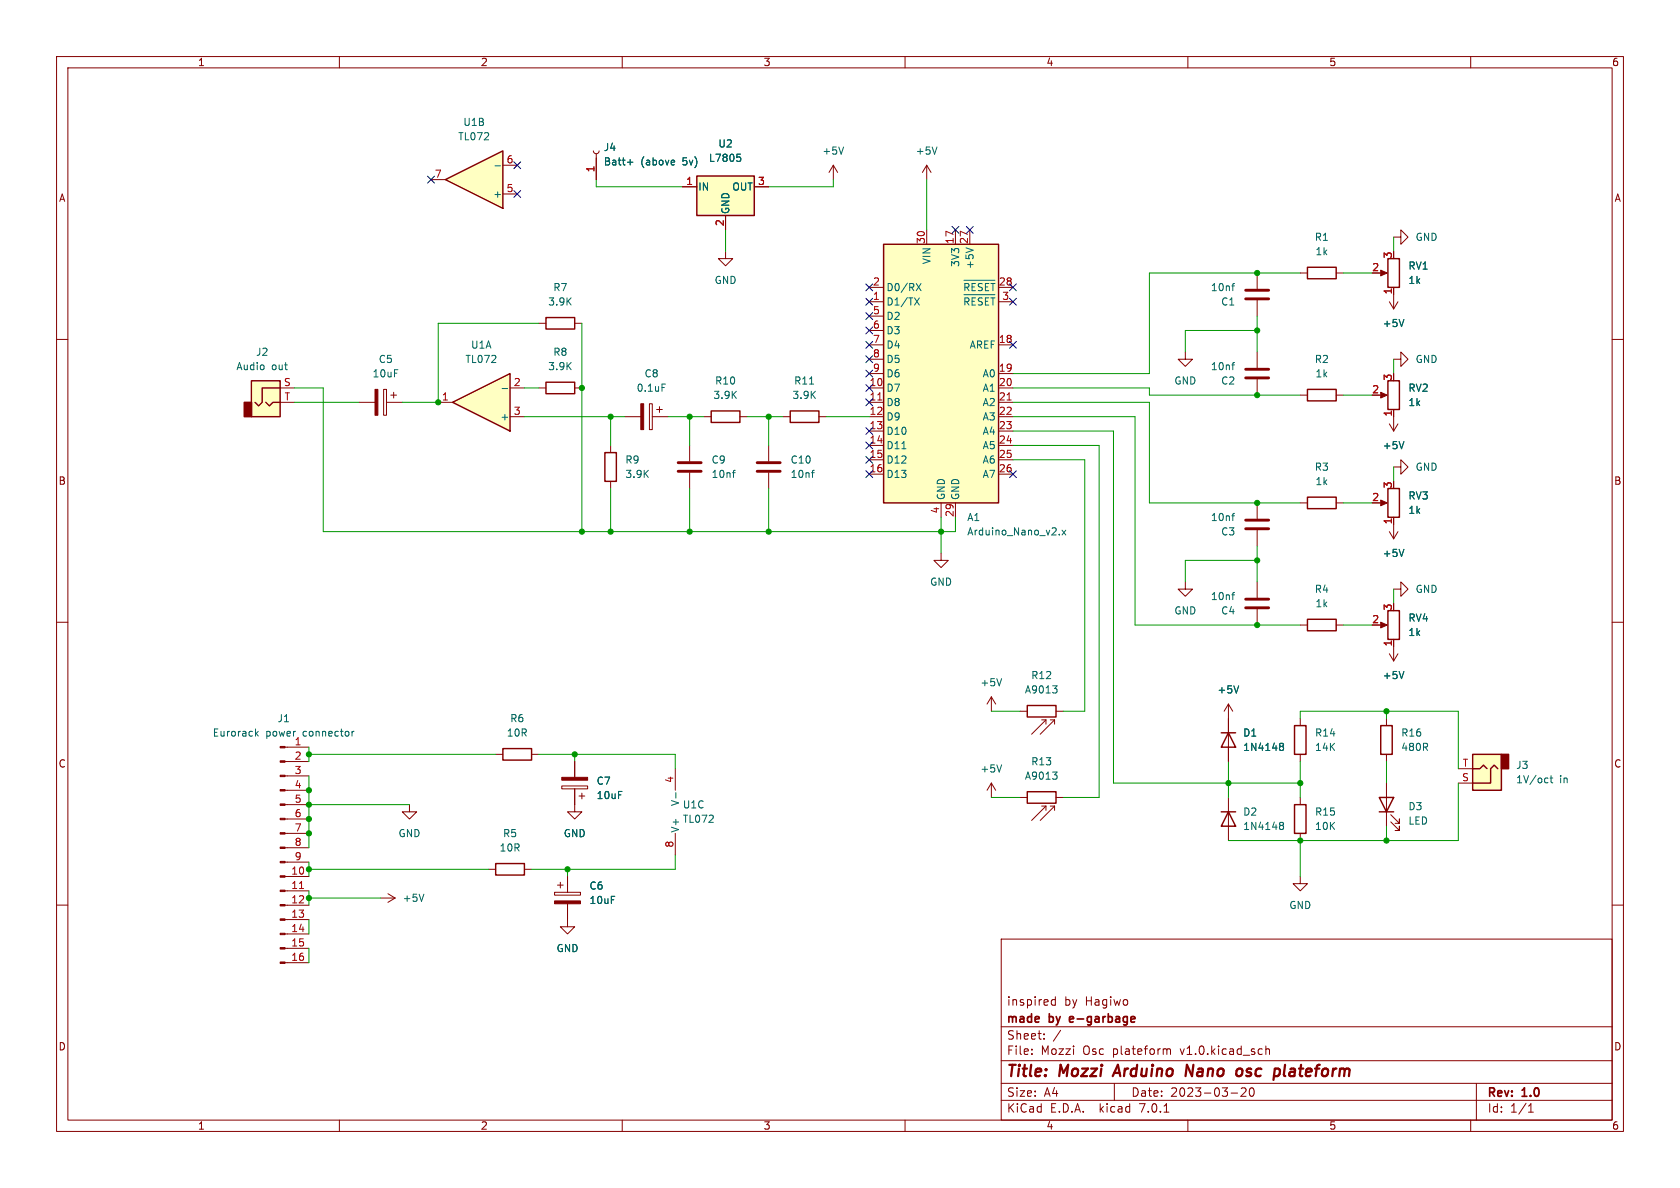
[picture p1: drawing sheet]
<svg xmlns="http://www.w3.org/2000/svg" width="297mm" height="210mm" viewBox="0 0 297 210" stroke-linecap="round" stroke-linejoin="round" font-family="sans-serif">
<g fill="none" stroke="#840000" stroke-width=".18">
<path d="M10 10h277v190h-277zM12 12h273v186h-273zM60 10v2M110 10v2M160 10v2M210 10v2M260 10v2M120.6 33h2.6M128.3 38.1v2.5M133.3 33h2.6M147.3 29.2l-.7 1.3M147.3 29.2v2.6"/>
<path d="M147.3 29.2l.8 1.3M163.8 29.2l-.7 1.3M163.8 29.2v2.6M163.8 29.2l.8 1.3M10 60h2M128.3 44.5v1.2h1.2l-1.2 1.3-1.3-1.3h1.3M153.7 53.3h2.5M153.7 50.8h2.5M153.7 55.9h2.5M153.7 58.4h2.5M163.8 40.6v2.6M168.9 40.6v2.6"/>
<path d="M171.4 40.6v2.6M176.5 53.3h2.6M176.5 50.8h2.6M229.9 48.3h1.2M236.2 48.3h1.3M243.8 48.3h1.1M245.6 53.3l.8 1.3M246.4 41.9h1.2v-1.3l1.3 1.3-1.3 1.3v-1.3M246.4 50.8v3.8M247.1 53.3l-.7 1.3M285 60h2M107.9 78.7v1.3"/>
<path d="M121.9 78.7v2.8M135.9 78.7v2.8M138.4 73.7h1.3M144.8 73.7h1.2M153.7 73.7h2.5M153.7 68.6h2.5M153.7 71.1h2.5M153.7 76.2h2.5M153.7 78.7h2.5M153.7 61h2.5M153.7 66h2.5M153.7 63.5h2.5"/>
<path d="M176.5 73.7h2.6M176.5 68.6h2.6M176.5 71.1h2.6M176.5 76.2h2.6M176.5 78.7h2.6M176.5 61h2.6M176.5 66h2.6M222.2 62.2v2.8M222.2 67.1v2.8M246.4 63.5h1.2v-1.3l1.3 1.3-1.3 1.3v-1.3M107.9 85.1v1.3M121.9 83.6v2.8"/>
<path d="M135.9 83.6v2.8M153.7 81.3h2.5M153.7 83.8h2.5M166.4 97.8v1.3h1.2l-1.2 1.2-1.3-1.2h1.3M166.4 88.9v2.5M168.9 88.9v2.5M176.5 81.3h2.6M176.5 83.8h2.6M222.2 88.9v2.8M222.2 93.7v2.8M10 110h2M222.2 102.9v2.8"/>
<path d="M222.2 107.7v2.8M229.9 110.5h1.2M236.2 110.5h1.3M243.8 110.5h1.1M245.6 115.6l.8 1.2M246.4 104.1h1.2v-1.2l1.3 1.2-1.3 1.3v-1.3M246.4 113v3.8M247.1 115.6l-.7 1.2M285 110h2M50.4 139.7h4.2M50.4 137.2h4.2M50.4 134.6h4.2"/>
<path d="M50.4 132.1h4.2M87.6 133.4h1.3M94 133.4h1.2M99.3 138.9h4.6v.5h-4.6zM101.6 139.4v4.1h1.3l-1.3 1.3-1.3-1.3h1.3M101.6 134.6v2.8M119.4 135.9v3.8M175.3 138.4l-.8 1.3M175.3 123.2v2.5M175.3 138.4v2.6M175.3 138.4l.7 1.3M175.3 123.2l-.8 1.3"/>
<path d="M175.3 123.2l.7 1.3M180.3 125.7h1.3M184.1 127.3h.8M184.9 127.3v.7M184.9 127.3l-2.5 2.5M185.7 127.3h.7M186.4 127.3v.7M186.4 127.3l-2.5 2.5M186.7 125.7h1.3M217.2 124.5v10.1M217.2 124.5l-.8 1.2M217.2 124.5l.7 1.2"/>
<path d="M229.9 127v1.3M229.9 133.4v1.2M245.1 127v1.3M245.1 133.4v1.2M245.1 138.4v7.7M257.8 138.4h2.5M257.8 135.9h2.5M10 160h2M50.4 157.5h4.2M50.4 154.9h4.2M50.4 152.4h4.2M50.4 149.9h4.2"/>
<path d="M50.4 147.3h4.2M50.4 144.8h4.2M50.4 142.2h4.2M67.3 158.8h2.5M68.6 158l1.2 .8M69.8 158.8l-1.2 .7M72.4 142.2v1.3h1.3l-1.3 1.3-1.3-1.3h1.3M86.4 153.7h1.2M92.7 153.7h1.3M98 157.7h4.6v.5h-4.6zM98.6 156.5h1M99.1 156v1"/>
<path d="M100.3 159.8v4h1.3l-1.3 1.3-1.2-1.3h1.2M100.3 154.9v2.8M102.4 140.7h1M102.9 140.2v1M119.4 147.3v3.8M180.3 141h1.3M184.1 142.5h.8M184.9 142.5l-2.5 2.5M184.9 142.5v.8M185.7 142.5h.7M186.4 142.5l-2.5 2.5M186.4 142.5v.8"/>
<path d="M186.7 141h1.3M217.2 141v7.6M229.9 154.9v1.3h1.2l-1.2 1.3-1.3-1.3h1.3M229.9 141v1.2M229.9 147.3v1.3M245.9 145.3l1.5 1.5v-.7v.7h-.8M245.9 144l1.5 1.5v-.7v.7h-.8M285 160h2M50.4 170.2h4.2M50.4 167.6h4.2M50.4 165.1h4.2M50.4 162.6h4.2"/>
<path d="M50.4 160h4.2M177 166h108v32h-108zM185.9 177.4l.2 .3 .5-.1M186.6 176.2v1.5M186.6 176.8l-.5-.1-.2 .3M60 198v2M110 198v2M160 198v2M177 194.5h108M177 191.5h108M177 187.5h108M177 181.5h108"/>
<path d="M182.4 186.3v.1M182.4 185.5v.1M184.6 183.6v.1M184.6 182.8v.1M197 191.5v3M205.8 196.6h.8M205.9 185.4h.2l.2 .2M206.3 185.6l.2-.2 .4 .1v.9M206.3 185.6v.8M210 198v2M217.6 193.2h1.2M219.4 192.4l.6-.1 .2 .1 .1 .3-.9 1.1h.9"/>
<path d="M221 192.4l.2-.1a.81 .81 0 0 1 .6 .6 .81 .81 0 0 1-.3 .8l-.1 .1a.81 .81 0 0 1-.4-1.4zM223.8 185.5l.2-.1 .4 .1v.9M223.8 184.9v1.5M260 198v2M261 191.5v6.5M270.2 196.6h.9M270.2 195.5l.4-.4v1.5"/>
</g>
<path d="M197.6 188.2l-.9 2M209.6 190.2l.2-2 .9 2M218.8 189a.5 .5 0 0 1 .9 .3l-.1 .6a.62 .62 0 0 1-.7 .3" fill="none" stroke="#840000" stroke-width=".4"/>
<path d="M200.1 179.7l.5 .1v.3l-.7 .1M200.6 180.6l-.5 .1" fill="none" stroke="#840000" stroke-width=".3"/>
<g fill="none" stroke="#006464" stroke-width=".18">
<path d="M130.3 27.3h.6M130.7 27.7l.3 .3v.3l-.3 .2M149.1 26l-.4 1.3M165.6 26l-.4 1.3M161.7 52.7l.8 1.2M162 50.1l.8 1.3M162.5 52.7l-.8 1.2M162.8 50.1l-.8 1.3M170.4 49.5h5.5M170.4 52.1h5.5M170.6 52.7v1.2M170.8 43.8l1.2 .4"/>
<path d="M171.3 50.4l-.2-.3h-.5v1.3M171.8 52.7v1.2M172.5 50.1h-.7v1.3M173.7 50.2l-.5-.1-.3 .3M174.2 52.7v1.2M174.8 50.1h-.6v1.3M175.2 50.1h.7M175.5 50.1v1.3M175.5 52.7v1.2M248.2 56.5l-.4 1.2M217.8 64.5h.4M218.2 64.1h-.2"/>
<path d="M129.5 83.6h.5M130 83.1l-.3 .1M143.5 83.6h.4M143.9 83.1l-.2 .1M187.3 94.4v.2M187.8 93.7l.6 .9M188.4 93.7l-.6 .9M217.8 91.2h.4M218.2 90.8h-.2M177.1 120l-.4 1.2M217.8 105.2h.4M218.2 104.7l-.2 .1"/>
<path d="M248.2 118.7l-.4 1.3M45.3 129.6l.4 .5M45.7 129.3l-.5 .5M62.2 129.3v.8M62.6 129.3l-.4 .2M177.1 135.2l-.4 1.3M186.1 136.5h.8l-.5 .5M186.1 121.2h.8l-.5 .5M186.8 137l.1 .2-.1 .5M186.8 121.8l.1 .2-.1 .4M219 121.2l-.4 1.3M226.4 131.4l.4 .1 .1 .1-.2 .3"/>
<path d="M226.4 131.9h.3M226.7 131.9l.2 .3v.2l-.1 .2-.4 .1M273.5 137.5l.2 .1M273.7 138.3l-.2 .1M274 137.5h.5M274.2 137.1v1.1l.3 .2M74.9 158.1l-.4 1.2M119.5 140.1v1M226.4 145.4h.4l.1 .2-.2 .3M226.4 145.9h.3M226.7 145.9l.2 .3v.2l-.1 .2h-.4"/>
</g>
<g fill="#840000" stroke="#840000" stroke-width=".18">
<path d="M49.5 170.1h.9v.2h-.9z"/>
<path d="M49.5 167.5h.9v.3h-.9z"/>
<path d="M49.5 165h.9v.2h-.9z"/>
<path d="M49.5 162.4h.9v.3h-.9z"/>
<path d="M49.5 159.9h.9v.2h-.9z"/>
<path d="M49.5 157.4h.9v.2h-.9z"/>
<path d="M49.5 154.8h.9v.3h-.9z"/>
<path d="M49.5 152.3h.9v.2h-.9z"/>
<path d="M49.5 149.7h.9v.3h-.9z"/>
<path d="M49.5 147.2h.9v.2h-.9z"/>
<path d="M49.5 144.7h.9v.2h-.9z"/>
<path d="M49.5 142.1h.9v.3h-.9z"/>
<path d="M49.5 139.6h.9v.2h-.9z"/>
<path d="M49.5 137h.9v.3h-.9z"/>
<path d="M49.5 134.5h.9v.2h-.9z"/>
<path d="M49.5 132h.9v.2h-.9z"/>
<path d="M98 159.3h4.6v.5h-4.6z"/>
<path d="M244.1 110l1.1 .5-1.1 .5z"/>
<path d="M99.3 137.4h4.6v.5h-4.6z"/>
<path d="M244.1 47.8l1.1 .5-1.1 .5z"/>
</g>
<path d="M155.2 70.7h.7M178 70.7h.8M52.9 157.1h.8" fill="none" stroke="#a90000" stroke-width=".18"/>
<path d="M220.2 65.3h4.1M220.2 66.8h4.1M119.9 83.3h4.1M119.9 81.8h4.1M133.9 83.3h4M133.9 81.8h4M220.2 91.9h4.1M220.2 93.5h4.1M220.2 105.9h4.1M220.2 107.4h4.1" fill="none" stroke="#840000" stroke-width=".51"/>
<g fill="none" stroke="#840000" stroke-width=".25">
<path d="M123.2 31.1h10.1v7h-10.1zM156.2 43.2h20.3v45.7h-20.3zM231.1 47.2h5.1v2.1h-5.1zM245.4 45.7h2v5.1h-2zM139.7 72.6h5.1v2.1h-5.1zM106.9 80h2.1v5.1h-2.1zM231.1 109.5h5.1v2h-5.1zM245.4 108h2v5h-2zM88.9 132.3h5.1v2.1h-5.1zM181.6 140h5.1v2h-5.1zM181.6 124.7h5.1v2h-5.1zM215.9 129.5h2.5"/>
<path d="M217.2 129.5l1.2 2.6h-2.5zM228.9 128.3h2v5.1h-2zM244.1 128.3h2v5.1h-2zM260.3 133.4h5.1v6.3h-5.1zM260.3 135.9h1.3l.7-.6 .6 .6M264.8 135.9l-.6-.6-.7 .6v2.5h-3.2M87.6 152.7h5.1v2h-5.1zM215.9 143.5h2.5M217.2 143.5l1.2 2.6h-2.5zM228.9 142.2h2v5.1h-2zM243.8 141h2.6l-1.3 2.5zM243.8 143.5h2.6"/>
</g>
<g fill="#ffffc2" stroke="#ffffc2" stroke-width=".18">
<path d="M156.2 43.2h20.3v45.7h-20.3z"/>
<path d="M123.2 31.1h10.1v7h-10.1z"/>
<path d="M260.3 133.4h5.1v6.3h-5.1z"/>
</g>
<path d="M265.4 133.4h1.3v2.5h-1.3z" fill="#840000" stroke="#840000" stroke-width=".25"/>
<path d="M78.7 31.8l10.2-5.1v10.1z" fill="#ffffc2"/>
<path d="M78.7 31.8l10.2-5.1v10.1zM96.5 56.1h5.1v2.1h-5.1zM44.4 67.3h5.1v6.4h-5.1zM47 71.1l.6 .7 .7-.7h1.2M49.5 68.6h-3.1v2.5l-.7 .7-.6-.7M96.5 67.6h5.1v2h-5.1zM125.7 72.6h5.1v2.1h-5.1zM231.1 68.8h5.1v2.1h-5.1zM245.4 67.3h2v5.1h-2zM231.1 87.9h5.1v2h-5.1z" fill="none" stroke="#840000" stroke-width=".25"/>
<g fill="none" stroke="#840000" stroke-width=".18">
<path d="M76.2 31.8h2.5M88.9 34.3h2.5M88.9 29.2h2.5M104.9 26.7l.1 .3 .4 .2 .4-.2 .1-.3M105.4 27.2v4.6M95.2 57.2h1.3M101.6 57.2h1.3M222.2 48.3v2.8M222.2 53.1v2.8M49.5 68.6h2.6M49.5 71.1h2.6M63.5 71.1h2.8"/>
<path d="M67.8 68.8h.5v4.6h-.5zM68.3 71.1h2.8M69.1 69.9h1M69.6 69.3v1.1M95.2 68.6h1.3M101.6 68.6h1.3M124.5 73.7h1.2M130.8 73.7h1.3M209.5 62.2v1.3h1.3l-1.3 1.3-1.2-1.3h1.2M229.9 69.9h1.2M236.2 69.9h1.3M243.8 69.9h1.1"/>
<path d="M246.4 72.4v1.3M229.9 88.9h1.2M236.2 88.9h1.3M245.6 94l.8 1.3M246.4 92.7v2.6M247.1 94l-.7 1.3"/>
</g>
<path d="M87.5 29.3h1M110.9 28.7h1M119.1 28.3l.2 .3-.6 .1M119.2 29.1l-.1 .1M217.8 50.5h.4M218.2 50.1l-.2 .1M248.2 97.1l-.4 1.3" fill="none" stroke="#006464" stroke-width=".18"/>
<path d="M44.4 67.3h5.1v6.4h-5.1z" fill="#ffffc2" stroke="#ffffc2" stroke-width=".18"/>
<path d="M43.2 71.1h1.2v2.6h-1.2z" fill="#840000" stroke="#840000" stroke-width=".25"/>
<g fill="#840000" stroke="#840000" stroke-width=".18">
<path d="M66.3 68.8h.5v4.6h-.5z"/>
<path d="M244.1 69.3l1.1 .6-1.1 .5z"/>
</g>
<path d="M220.2 51.3h4.1M220.2 52.8h4.1" fill="none" stroke="#840000" stroke-width=".51"/>
<path d="M80 71.1l10.2-5.1v10.2z" fill="#ffffc2"/>
<path d="M80 71.1l10.2-5.1v10.2zM245.4 86.4h2v5h-2z" fill="none" stroke="#840000" stroke-width=".25"/>
<g fill="none" stroke="#840000" stroke-width=".18">
<path d="M105.4 27.9v3.9M120.6 33h2.6M128.3 38.1v2.5M133.3 33h2.6M246.4 50.8v1.3M77.5 71.1h2.5M90.2 68.6h2.5M90.2 73.7h2.5M110.5 73.7h2.8M114.8 71.4h.5v4.5h-.5zM115.3 73.7h2.8M116.1 72.4h1"/>
<path d="M116.6 71.9v1M245.6 74.9l.8 1.3M246.4 72.4v3.8M247.1 74.9l-.7 1.3M243.8 88.9h1.1M246.4 82.6h1.2v-1.3l1.3 1.3-1.3 1.2v-1.2M246.4 91.4v1.3M209.5 102.9v1.2h1.3l-1.3 1.3-1.2-1.3h1.2M246.4 113v1.3M101.6 134.6v2.8M101.6 139.4v2.8M217.2 127v2.5"/>
<path d="M217.2 132.1v2.5M100.3 154.9v2.8M100.3 159.8v2.8"/>
</g>
<g fill="none" stroke="#006464" stroke-width=".18">
<path d="M110.9 28.7h1M119.1 28.3l.2 .3-.6 .1M119.2 29.1l-.1 .1M130.3 27.3h.6M130.7 27.7l.3 .3v.3l-.3 .2M248.2 56.5l-.4 1.2M88.8 68.7h.9M117 67.9h.6M248.2 78.1l-.4 1.2M248.2 97.1l-.4 1.3M248.2 118.7l-.4 1.3M219 121.2l-.4 1.3"/>
<path d="M226.4 131.4l.4 .1 .1 .1-.2 .3M226.4 131.9h.3M226.7 131.9l.2 .3v.2l-.1 .2-.4 .1"/>
</g>
<g fill="#840000" stroke="#840000" stroke-width=".18">
<path d="M113.3 71.4h.5v4.5h-.5z"/>
<path d="M244.1 88.4l1.1 .5-1.1 .5z"/>
</g>
<g fill="none" stroke="#009600" stroke-width=".18">
<path d="M105.4 31.8v1.2h15.2M147.3 31.8v1.2h-11.4M163.8 31.8v8.8M95.2 57.2h-17.7v13.9h-6.4M102.9 57.2v36.8M128.3 40.6v3.9M222.2 55.9v6.3M222.2 58.4h-12.7v3.8M229.9 48.3h-26.7v17.7h-24.1M237.5 48.3h5.1M246.4 41.9v2.6M52.1 68.6h5v25.4h111.8v-2.6"/>
<path d="M52.1 71.1h11.4M92.7 68.6h2.5M92.7 73.7h17.8M107.9 73.7v5M118.1 73.7h6.4M121.9 73.7v5M132.1 73.7h6.3M135.9 73.7v5M146 73.7h7.7M179.1 76.2h17.7v62.2h33.1M179.1 78.7h15.2v62.3h-6.3M179.1 73.7h21.6v36.8h29.2"/>
<path d="M179.1 71.1h24.1v17.8h26.7M179.1 68.6h24.1v1.3h26.7M237.5 69.9h5.1M246.4 63.5v2.5M107.9 86.4v7.6M121.9 86.4v7.6M135.9 86.4v7.6M166.4 91.4v6.4M179.1 81.3h12.7v44.4h-3.8M222.2 96.5v6.4M222.2 99.1h-12.7v3.8M237.5 88.9h5.1"/>
<path d="M246.4 82.6v2.5M237.5 110.5h5.1M246.4 104.1v2.6M54.6 132.1v2.5M54.6 137.2v12.7M54.6 133.4h33M95.2 133.4h24.2v2.5M101.6 133.4v1.2M175.3 125.7h5M217.2 134.6v6.4M229.9 127v-1.3h27.9v10.2M229.9 134.6v6.4"/>
<path d="M245.1 125.7v1.3M245.1 134.6v3.8M257.8 138.4v10.2h-40.6M54.6 158.8h12.7M54.6 152.4v2.5M54.6 157.5v2.5M54.6 142.2h17.8M54.6 153.7h31.8M100.3 153.7v1.2M119.4 151.1v2.6h-25.4M175.3 141h5M229.9 148.6v6.3"/>
<path d="M245.1 146.1v2.5M54.6 162.6v2.5M54.6 167.6v2.6"/>
</g>
<g fill="none" stroke="#000084" stroke-width=".18">
<path d="M75.6 31.1l1.2 1.3M76.8 31.1l-1.2 1.3M90.8 33.7l1.2 1.2M90.8 28.6l1.2 1.2M92 33.7l-1.2 1.2M92 28.6l-1.2 1.2M153.1 50.2l1.2 1.2M153.1 55.3l1.2 1.2M153.1 52.7l1.2 1.2M153.1 57.8l1.2 1.2M154.3 50.2l-1.2 1.2M154.3 55.3l-1.2 1.2"/>
<path d="M154.3 52.7l-1.2 1.2M154.3 57.8l-1.2 1.2M168.3 40l1.2 1.2M169.5 40l-1.2 1.2M170.8 40l1.3 1.2M172.1 40l-1.3 1.2M178.5 50.2l1.2 1.2M178.5 52.7l1.2 1.2M179.7 52.7l-1.2 1.2M179.7 50.2l-1.2 1.2M153.1 78.1l1.2 1.2M153.1 70.5l1.2 1.2"/>
<path d="M153.1 75.6l1.2 1.2M153.1 68l1.2 1.2M153.1 65.4l1.2 1.2M153.1 60.4l1.2 1.2M153.1 62.9l1.2 1.2M154.3 78.1l-1.2 1.2M154.3 70.5l-1.2 1.2M154.3 75.6l-1.2 1.2M154.3 68l-1.2 1.2M154.3 65.4l-1.2 1.2M154.3 60.4l-1.2 1.2M154.3 62.9l-1.2 1.2"/>
<path d="M178.5 60.4l1.2 1.2M179.7 60.4l-1.2 1.2M153.1 80.7l1.2 1.2M153.1 83.2l1.2 1.2M154.3 80.7l-1.2 1.2M154.3 83.2l-1.2 1.2M178.5 83.2l1.2 1.2M179.7 83.2l-1.2 1.2"/>
</g>
<g fill="#009600" stroke="#009600" stroke-width=".18">
<circle cx="135.9" cy="73.7" r=".46"/>
<circle cx="121.9" cy="73.7" r=".46"/>
<circle cx="107.9" cy="94" r=".46"/>
<circle cx="102.9" cy="94" r=".46"/>
<circle cx="77.5" cy="71.1" r=".46"/>
<circle cx="102.9" cy="68.6" r=".46"/>
<circle cx="107.9" cy="73.7" r=".46"/>
<circle cx="101.6" cy="133.4" r=".46"/>
<circle cx="121.9" cy="94" r=".46"/>
<circle cx="135.9" cy="94" r=".46"/>
<circle cx="54.6" cy="133.4" r=".46"/>
<circle cx="166.4" cy="94" r=".46"/>
<circle cx="217.2" cy="138.4" r=".46"/>
<circle cx="229.9" cy="148.6" r=".46"/>
<circle cx="245.1" cy="148.6" r=".46"/>
<circle cx="245.1" cy="125.7" r=".46"/>
<circle cx="229.9" cy="138.4" r=".46"/>
<circle cx="222.2" cy="110.5" r=".46"/>
<circle cx="54.6" cy="153.7" r=".46"/>
<circle cx="54.6" cy="158.8" r=".46"/>
<circle cx="54.6" cy="142.2" r=".46"/>
<circle cx="54.6" cy="139.7" r=".46"/>
<circle cx="100.3" cy="153.7" r=".46"/>
<circle cx="54.6" cy="147.3" r=".46"/>
<circle cx="54.6" cy="144.8" r=".46"/>
<circle cx="222.2" cy="58.4" r=".46"/>
<circle cx="222.2" cy="48.3" r=".46"/>
<circle cx="222.2" cy="99.1" r=".46"/>
<circle cx="222.2" cy="88.9" r=".46"/>
<circle cx="222.2" cy="69.9" r=".46"/>
</g>
<g font-size="2.8" fill="#840000">
<text x="178" y="190.8">Title:</text>
<text x="187.4" y="190.8">Mozzi</text>
<text x="197.7" y="190.8">Arduino</text>
<text x="210.9" y="190.8">Nano</text>
<text x="220.5" y="190.8">osc</text>
<text x="227.8" y="190.8">plateform</text>
</g>
<g font-size="2.1" fill="#840000">
<text x="178" y="177.9">inspired</text>
<text x="188.2" y="177.9">by</text>
<text x="191.9" y="177.9">Hagiwo</text>
<text x="178" y="183.9">Sheet:</text>
<text x="178" y="181.1">made</text>
<text x="185.6" y="181.1">by</text>
<text x="186.2" y="183.9">/</text>
<text x="189.7" y="181.1">e-garbage</text>
<text x="178" y="186.6">File:</text>
<text x="184" y="186.6">Mozzi</text>
<text x="191.4" y="186.6">Osc</text>
<text x="196.7" y="186.6">plateform</text>
<text x="208.8" y="186.6">v1.0.kicad_sch</text>
<text x="178" y="196.8">KiCad</text>
<text x="178" y="194">Size:</text>
<text x="184.6" y="194">A4</text>
<text x="185.7" y="196.8">E.D.A.</text>
<text x="194.4" y="196.8">kicad</text>
<text x="200" y="194">Date:</text>
<text x="201.5" y="196.8">7.0.1</text>
<text x="206.9" y="194">2023-03-20</text>
<text x="263" y="194.2">Rev:</text>
<text x="263" y="196.8">Id:</text>
<text x="267" y="196.8">1/1</text>
<text x="269.2" y="194.2">1.0</text>
</g>
<g font-size="1.8" fill="#840000">
<text x="35" y="11.8">1</text>
<text x="85" y="11.8">2</text>
<text x="135" y="11.8">3</text>
<text x="185" y="11.8">4</text>
<text x="235" y="11.8">5</text>
<text x="285" y="11.8">6</text>
<text x="10.4" y="35.8">A</text>
<text x="285.4" y="35.8">A</text>
<text x="10.3" y="85.8">B</text>
<text x="285.3" y="85.8">B</text>
<text x="10.3" y="135.8">C</text>
<text x="285.3" y="135.8">C</text>
<text x="10.3" y="185.8">D</text>
<text x="285.3" y="185.8">D</text>
<text x="35" y="199.8">1</text>
<text x="85" y="199.8">2</text>
<text x="135" y="199.8">3</text>
<text x="185" y="199.8">4</text>
<text x="235" y="199.8">5</text>
<text x="285" y="199.8">6</text>
</g>
<g font-size="1.8" fill="#006464">
<text x="81.9" y="22.4">U1B</text>
<text x="80.9" y="25">TL072</text>
<text x="106.7" y="26.9">J4</text>
<text x="106.7" y="29.4">Batt+</text>
<text x="113.2" y="29.4">(above</text>
<text x="120.7" y="29.4">5v)</text>
<text x="125.3" y="28.8">L7805</text>
<text x="126.9" y="26.2">U2</text>
<text x="145.3" y="27.5">+5V</text>
<text x="161.8" y="27.5">+5V</text>
<text x="87.1" y="35.1">+</text>
<text x="123.4" y="33.8">IN</text>
<text x="129.3" y="33.8">OUT</text>
<text x="129.1" y="37.8" transform="rotate(-90 129.1 37.8)">GND</text>
<text x="164.7" y="46.8" transform="rotate(-90 164.7 46.8)">VIN</text>
<text x="169.7" y="47.3" transform="rotate(-90 169.7 47.3)">3V3</text>
<text x="172.3" y="47.7" transform="rotate(-90 172.3 47.7)">+5V</text>
<text x="232.4" y="42.7">R1</text>
<text x="232.5" y="45.3">1k</text>
<text x="248.9" y="47.8">RV1</text>
<text x="250.2" y="42.7">GND</text>
<text x="97.8" y="51.6">R7</text>
<text x="126.3" y="50.4">GND</text>
<text x="156.7" y="51.6">D0/RX</text>
<text x="170.1" y="52.2">~{RESET}</text>
<text x="214" y="51.6">10nf</text>
<text x="248.9" y="50.4">1k</text>
<text x="96.8" y="54.2">3.9K</text>
<text x="156.7" y="54.2">D1/TX</text>
<text x="156.7" y="56.7">D2</text>
<text x="156.7" y="59.2">D3</text>
<text x="170.1" y="54.8">~{RESET}</text>
<text x="215.8" y="54.2">C1</text>
<text x="244.4" y="58">+5V</text>
<text x="41.7" y="65.6">Audio</text>
<text x="45.2" y="63.1">J2</text>
<text x="48" y="65.6">out</text>
<text x="66.9" y="64.3">C5</text>
<text x="82.2" y="64.3">TL072</text>
<text x="83.2" y="61.8">U1A</text>
<text x="96.8" y="65.6">3.9K</text>
<text x="97.8" y="63.1">R8</text>
<text x="156.7" y="61.8">D4</text>
<text x="156.7" y="64.3">D5</text>
<text x="171.3" y="61.8">AREF</text>
<text x="214" y="65.6">10nf</text>
<text x="232.4" y="64.3">R2</text>
<text x="250.2" y="64.3">GND</text>
<text x="65.8" y="66.9">10uF</text>
<text x="112.5" y="69.4">0.1uF</text>
<text x="113.9" y="66.9">C8</text>
<text x="126.1" y="70.7">3.9K</text>
<text x="126.4" y="68.1">R10</text>
<text x="140" y="70.7">3.9K</text>
<text x="140.3" y="68.1">R11</text>
<text x="156.7" y="69.4">D7</text>
<text x="156.7" y="71.9">D8</text>
<text x="156.7" y="66.9">D6</text>
<text x="173.6" y="66.9">A0</text>
<text x="173.6" y="69.4">A1</text>
<text x="173.6" y="71.9">A2</text>
<text x="207.6" y="68.1">GND</text>
<text x="215.8" y="68.1">C2</text>
<text x="232.5" y="66.9">1k</text>
<text x="248.9" y="69.4">RV2</text>
<text x="248.9" y="71.9">1k</text>
<text x="88.3" y="74.5">+</text>
<text x="156.7" y="74.5">D9</text>
<text x="156.7" y="77">D10</text>
<text x="173.6" y="74.5">A3</text>
<text x="173.6" y="77">A4</text>
<text x="110.5" y="82.1">R9</text>
<text x="125.7" y="82.1">C9</text>
<text x="139.7" y="82.1">C10</text>
<text x="156.7" y="79.6">D11</text>
<text x="156.7" y="82.1">D12</text>
<text x="173.6" y="79.6">A5</text>
<text x="173.6" y="82.1">A6</text>
<text x="232.4" y="83.4">R3</text>
<text x="244.4" y="79.6">+5V</text>
<text x="250.2" y="83.4">GND</text>
<text x="110.5" y="84.6">3.9K</text>
<text x="125.7" y="84.6">10nf</text>
<text x="139.7" y="84.6">10nf</text>
<text x="156.7" y="84.6">D13</text>
<text x="167.2" y="88.4" transform="rotate(-90 167.2 88.4)">GND</text>
<text x="169.7" y="88.4" transform="rotate(-90 169.7 88.4)">GND</text>
<text x="173.6" y="84.6">A7</text>
<text x="232.5" y="85.9">1k</text>
<text x="248.9" y="88.5">RV3</text>
<text x="170.9" y="92.3">A1</text>
<text x="170.9" y="94.8">Arduino_Nano_v2.x</text>
<text x="214" y="92.3">10nf</text>
<text x="215.8" y="94.8">C3</text>
<text x="248.9" y="91">1k</text>
<text x="244.4" y="98.6">+5V</text>
<text x="164.4" y="103.7">GND</text>
<text x="214" y="106.2">10nf</text>
<text x="232.4" y="105">R4</text>
<text x="232.5" y="107.5">1k</text>
<text x="250.2" y="105">GND</text>
<text x="207.6" y="108.8">GND</text>
<text x="215.8" y="108.8">C4</text>
<text x="248.9" y="110">RV4</text>
<text x="248.9" y="112.6">1k</text>
<text x="173.3" y="121.5">+5V</text>
<text x="181.1" y="122.7">A9013</text>
<text x="182.2" y="120.2">R12</text>
<text x="215.2" y="122.7">+5V</text>
<text x="244.4" y="120.2">+5V</text>
<text x="37.6" y="130.4">Eurorack</text>
<text x="46.9" y="130.4">power</text>
<text x="49" y="127.8">J1</text>
<text x="53.5" y="130.4">connector</text>
<text x="89.5" y="130.4">10R</text>
<text x="90.1" y="127.8">R6</text>
<text x="219.7" y="130.4">D1</text>
<text x="232.4" y="130.4">R14</text>
<text x="247.7" y="130.4">R16</text>
<text x="173.3" y="136.7">+5V</text>
<text x="181.1" y="138">A9013</text>
<text x="182.2" y="135.4">R13</text>
<text x="219.7" y="132.9">1N4148</text>
<text x="232.4" y="132.9">14K</text>
<text x="247.7" y="132.9">480R</text>
<text x="268" y="136.1">J3</text>
<text x="105.4" y="138.9">C7</text>
<text x="105.4" y="141.4">10uF</text>
<text x="120.2" y="142.6" transform="rotate(-90 120.2 142.6)">V-</text>
<text x="120.7" y="143.1">U1C</text>
<text x="248.9" y="143.4">D3</text>
<text x="268" y="138.6">1V/oct</text>
<text x="275.7" y="138.6">in</text>
<text x="70.4" y="148.1">GND</text>
<text x="88.9" y="148.1">R5</text>
<text x="99.6" y="148.1">GND</text>
<text x="120.2" y="147.2" transform="rotate(-90 120.2 147.2)">V+</text>
<text x="120.7" y="145.6">TL072</text>
<text x="219.7" y="144.3">D2</text>
<text x="219.7" y="146.9">1N4148</text>
<text x="232.4" y="144.3">R15</text>
<text x="232.4" y="146.9">10K</text>
<text x="248.9" y="145.9">LED</text>
<text x="88.3" y="150.7">10R</text>
<text x="71.1" y="159.6">+5V</text>
<text x="104.1" y="157.4">C6</text>
<text x="104.1" y="160">10uF</text>
<text x="227.9" y="160.8">GND</text>
<text x="98.3" y="168.5">GND</text>
</g>
<g font-size="1.8" fill="#a90000">
<text x="89.5" y="29">6</text>
<text x="76.8" y="31.5">7</text>
<text x="89.5" y="34">5</text>
<text x="105.2" y="30.5" transform="rotate(-90 105.2 30.5)">1</text>
<text x="121.3" y="32.8">1</text>
<text x="134" y="32.8">3</text>
<text x="128" y="40" transform="rotate(-90 128 40)">2</text>
<text x="163.6" y="43.2" transform="rotate(-90 163.6 43.2)">30</text>
<text x="168.7" y="43.2" transform="rotate(-90 168.7 43.2)">17</text>
<text x="171.2" y="43.2" transform="rotate(-90 171.2 43.2)">27</text>
<text x="246.1" y="45.8" transform="rotate(-90 246.1 45.8)">3</text>
<text x="154.3" y="53.1">1</text>
<text x="154.3" y="50.5">2</text>
<text x="176.5" y="50.5">28</text>
<text x="177.1" y="53.1">3</text>
<text x="242.5" y="48">2</text>
<text x="246.1" y="52.1" transform="rotate(-90 246.1 52.1)">1</text>
<text x="154.3" y="55.6">5</text>
<text x="154.3" y="58.2">6</text>
<text x="154.3" y="60.7">7</text>
<text x="154.3" y="63.2">8</text>
<text x="154.3" y="65.8">9</text>
<text x="176.5" y="60.7">18</text>
<text x="176.5" y="65.8">19</text>
<text x="50.1" y="68.3">S</text>
<text x="50.3" y="70.9">T</text>
<text x="78.1" y="70.9">1</text>
<text x="90.8" y="68.3">2</text>
<text x="153.7" y="68.3">10</text>
<text x="153.7" y="70.9">11</text>
<text x="176.5" y="68.3">20</text>
<text x="176.5" y="70.9">21</text>
<text x="242.5" y="69.6">2</text>
<text x="246.1" y="67.3" transform="rotate(-90 246.1 67.3)">3</text>
<text x="90.8" y="73.4">3</text>
<text x="153.7" y="73.4">12</text>
<text x="153.7" y="75.9">13</text>
<text x="176.5" y="73.4">22</text>
<text x="176.5" y="75.9">23</text>
<text x="246.1" y="73.7" transform="rotate(-90 246.1 73.7)">1</text>
<text x="153.7" y="78.5">14</text>
<text x="153.7" y="81">15</text>
<text x="153.7" y="83.6">16</text>
<text x="176.5" y="78.5">24</text>
<text x="176.5" y="81">25</text>
<text x="176.5" y="83.6">26</text>
<text x="242.5" y="88.6">2</text>
<text x="246.1" y="86.4" transform="rotate(-90 246.1 86.4)">3</text>
<text x="166.1" y="90.8" transform="rotate(-90 166.1 90.8)">4</text>
<text x="168.7" y="91.4" transform="rotate(-90 168.7 91.4)">29</text>
<text x="246.1" y="92.7" transform="rotate(-90 246.1 92.7)">1</text>
<text x="246.1" y="108" transform="rotate(-90 246.1 108)">3</text>
<text x="242.5" y="110.2">2</text>
<text x="246.1" y="114.3" transform="rotate(-90 246.1 114.3)">1</text>
<text x="52" y="131.8">1</text>
<text x="52" y="134.4">2</text>
<text x="52" y="136.9">3</text>
<text x="258.5" y="135.6">T</text>
<text x="52" y="139.4">4</text>
<text x="52" y="142">5</text>
<text x="119.1" y="138.5" transform="rotate(-90 119.1 138.5)">4</text>
<text x="258.4" y="138.2">S</text>
<text x="52" y="144.5">6</text>
<text x="52" y="147.1">7</text>
<text x="52" y="149.6">8</text>
<text x="119.1" y="149.9" transform="rotate(-90 119.1 149.9)">8</text>
<text x="51.4" y="154.7">10</text>
<text x="52" y="152.1">9</text>
<text x="51.4" y="157.2">11</text>
<text x="51.4" y="159.8">12</text>
<text x="51.4" y="162.3">13</text>
<text x="51.4" y="164.8">14</text>
<text x="51.4" y="167.4">15</text>
<text x="51.4" y="169.9">16</text>
</g>
</svg>
